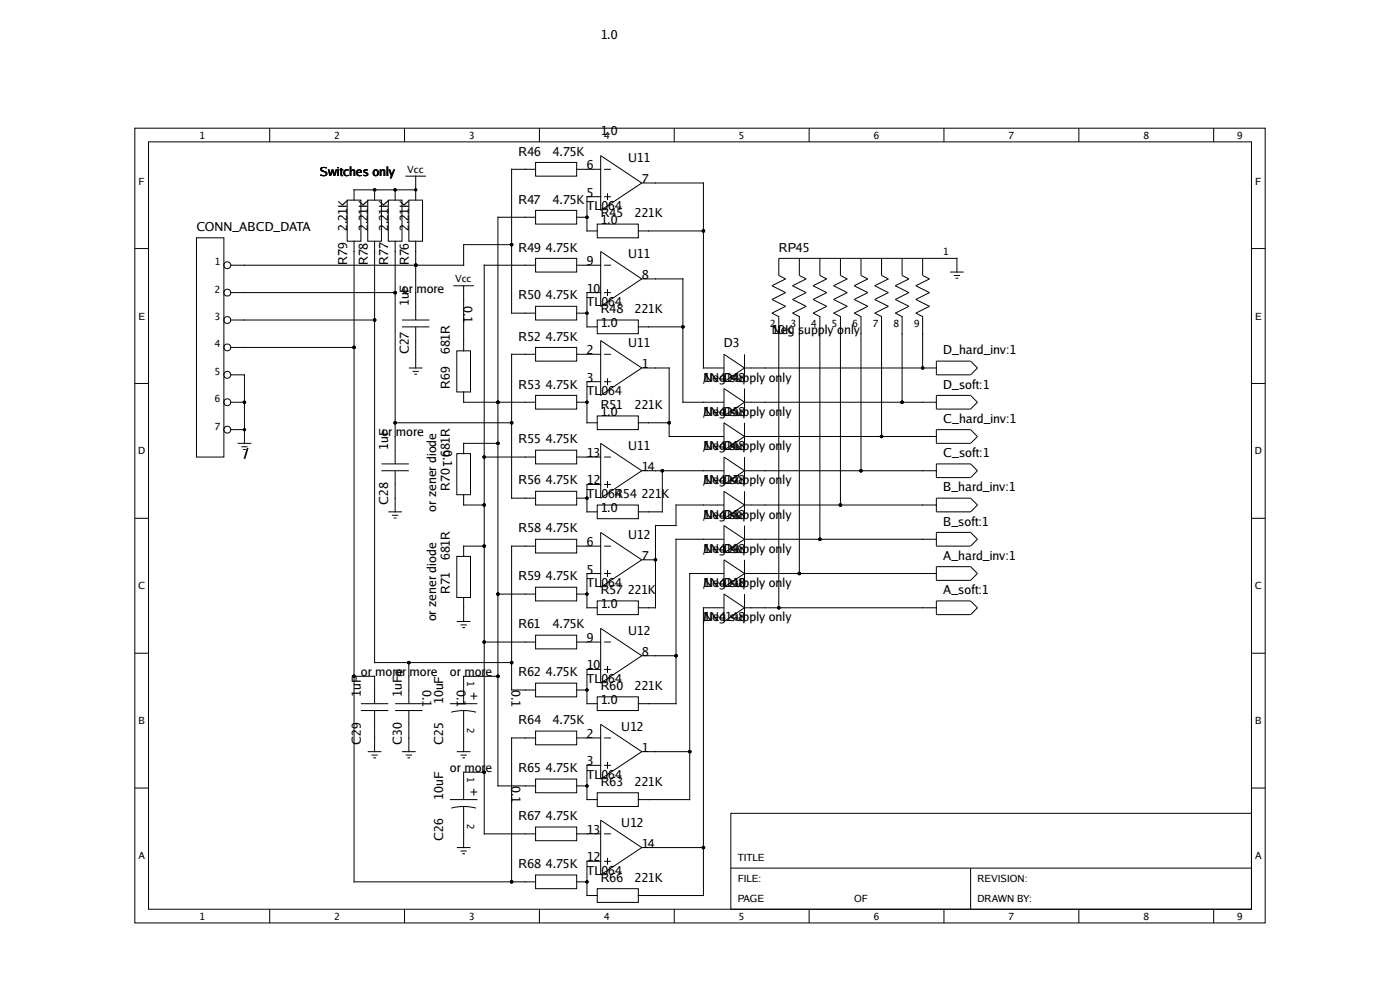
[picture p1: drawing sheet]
<svg xmlns="http://www.w3.org/2000/svg" width="297mm" height="210mm" viewBox="0 0 297 210" stroke-linecap="round" stroke-linejoin="round" font-family="sans-serif">
<g fill="none" stroke="#000" stroke-width=".21">
<path d="M28.6 27.2h239.8v168.6h-239.8zM31.5 30.1h234v162.8h-234zM57.2 27.2v2.9M85.8 27.2v2.9M86 37.4h4.4M88.2 37.4v5.1M113.6 34.5h8.7v2.9h-8.7zM113.6 35.9h-5.1v30.5h5.1M114.4 27.2v2.9M122.3 35.9h5.1M127.4 33l8.7 5.8-8.7 5.8zM128.2 35.9h1.4"/>
<path d="M136.1 38.8h13.1v39.3h4.4M143 27.2v2.9M171.7 27.2v2.9M200.3 27.2v2.9M228.9 27.2v2.9M257.5 27.2v2.9M28.6 52.7h2.9M41.7 50.4h5.8v46.6h-5.8zM73.7 42.5h2.9v8.7h-2.9zM75.1 51.2v135.9h38.5M78 42.5h2.9v8.7h-2.9zM79.5 40.3v2.2"/>
<path d="M79.5 51.2v89.4h29M82.4 42.5h2.9v8.7h-2.9zM83.8 40.3v2.2M83.8 51.2v47.2M86.7 42.5h2.9v8.7h-2.9zM88.2 51.2v16.7M88.2 40.3h-13.1v2.2M108.5 51.9h-10.1v4.4h-49.5M113.6 44.6h8.7v2.9h-8.7zM113.6 54.8h8.7v2.9h-8.7zM113.6 56.3h-10.9v120.6h10.9M113.6 46.1h-8v120.6h8"/>
<path d="M122.3 56.3h5.1M122.3 46.1h2.2M126.7 47.5h8.7v2.9h-8.7zM127.4 53.4l8.7 5.8-8.7 5.8zM127.4 41.7h-2.9v7.3h2.2M128.2 56.3h1.4M128.2 41.7h1.4M128.9 41v1.5M135.4 49h13.8M136.1 59.2h8.8v26.1h8.7M169.6 54.8v3.6l1.4 .8-2.9 1.4 2.9 1.5-2.9 1.4 2.9 1.5-2.9 1.4M173.9 54.8v3.6l1.5 .8-2.9 1.4 2.9 1.5-2.9 1.4 2.9 1.5-2.9 1.4"/>
<path d="M178.3 54.8v3.6l1.4 .8-2.9 1.4 2.9 1.5-2.9 1.4 2.9 1.5-2.9 1.4M182.7 54.8v3.6l1.4 .8-2.9 1.4 2.9 1.5-2.9 1.4 2.9 1.5-2.9 1.4M187 54.8v3.6l1.5 .8-2.9 1.4 2.9 1.5-2.9 1.4 2.9 1.5-2.9 1.4M191.4 54.8v3.6l1.4 .8-2.9 1.4 2.9 1.5-2.9 1.4 2.9 1.5-2.9 1.4M195.7 54.8v3.6l1.5 .8-2.9 1.4 2.9 1.5-2.9 1.4 2.9 1.5-2.9 1.4M201.5 57.7h3M202.3 58.4h1.4M202.7 59h.6M203 57.7v-2.9h-37.8v3.6l1.5 .8-2.9 1.4 2.9 1.5-2.9 1.4 2.9 1.5-2.9 1.4M265.5 52.7h2.9M48.9 79.5h3v14.5M48.9 62.1h34.9"/>
<path d="M48.9 67.9h30.6M48.9 73.7h26.2M85.3 69.3h5.8M85.3 67.9h5.8M86.7 78.1h2.9M87.5 78.8h1.3M87.9 79.4h.6M88.2 69.3v8.8M96.2 60.6h4.3M96.9 74.4h2.9v8.7h-2.9zM98.4 60.6v13.8M113.6 65h8.7v2.9h-8.7z"/>
<path d="M113.6 73.7h8.7v2.9h-8.7zM113.6 75.1h-5.1v30.6h5.1M122.3 75.1h5.1M122.3 66.4h2.2M126.7 67.9h8.7v2.9h-8.7zM127.4 72.2l8.7 5.9-8.7 5.8zM127.4 62.1h-2.9v7.2h2.2M128.2 62.1h1.4M128.2 75.1h1.4M128.9 61.3v1.5M135.4 69.3h9.5M136.1 78.1h5.9v14.5h11.6"/>
<path d="M153.6 75.1l4.3 3-4.3 2.9zM157.9 78.1h40.7M157.9 75.1v5.9M163.8 66.4l1.4 .7v61.8M168.1 66.4l1.5 .7v54.6M172.5 66.4l1.4 .7v47.3M176.8 66.4l1.5 .7v40M181.2 66.4l1.5 .7v32.8M185.6 66.4l1.4 .8v25.4M189.9 66.4l1.5 .7v18.2M194.3 66.4l1.4 .8v10.9M198.6 76.6h7.3l1.5 1.5-1.5 1.4h-7.3z"/>
<path d="M28.6 81.3h2.9M48.9 85.3h3M48.9 91.1h3M50.4 94h2.9M51.2 94.8h1.3M51.6 95.4h.5M80.9 99.9h5.8M80.9 98.4h5.8M83.8 89.7h24.7M83.8 99.9v8.7M96.9 96.2h2.9v8.7h-2.9zM98.4 83.1v2.2h15.2"/>
<path d="M102.7 97h10.9M105.6 94h-7.2v2.2M113.6 83.9h8.7v2.9h-8.7zM113.6 95.5h8.7v2.9h-8.7zM122.3 85.3h2.2M122.3 97h5.1M126.7 88.2h8.7v2.9h-8.7zM127.4 94l8.7 5.9-8.7 5.8zM127.4 81h-2.9v8.7h2.2M128.2 81h1.4M128.2 97h1.4M128.9 80.2v1.5"/>
<path d="M135.4 89.7h6.6M136.1 99.9h17.5M140.5 99.9v8.7h-5.1M153.6 82.4l4.3 2.9-4.3 2.9zM153.6 89.7l4.3 2.9-4.3 2.9zM153.6 97l4.3 2.9-4.3 2.9zM157.9 85.3h40.7M157.9 82.4v5.8M157.9 89.7v5.8M157.9 97v5.8M157.9 92.6h40.7M157.9 99.9h40.7"/>
<path d="M198.6 83.9h7.3l1.5 1.4-1.5 1.5h-7.3zM198.6 91.1h7.3l1.5 1.5-1.5 1.4h-7.3zM198.6 98.4h7.3l1.5 1.5-1.5 1.4h-7.3zM265.5 81.3h2.9M28.6 109.9h2.9M82.4 108.6h2.9M83.2 109.3h1.3M83.5 109.9h.6M96.9 118h2.9v8.7h-2.9zM98.4 104.9v2.2h4.3M102.7 115.8h-4.3v2.2M113.6 104.2h8.7v2.9h-8.7z"/>
<path d="M113.6 114.4h8.7v2.9h-8.7zM113.6 115.8h-5.1v30.6h5.1M122.3 115.8h5.1M122.3 105.7h2.2M126.7 107.1h8.7v2.9h-8.7zM127.4 102.8h-2.9v5.8h2.2M127.4 112.9l8.7 5.8-8.7 5.9zM128.2 115.8h1.4M128.2 102.8h1.4M128.9 102v1.5M136.1 118.7h3M153.6 104.2l4.3 2.9-4.3 2.9z"/>
<path d="M153.6 111.5l4.3 2.9-4.3 2.9zM153.6 118.7l4.3 3-4.3 2.9zM153.6 107.1h-10.2v4.4h-4.3v17.4h-3.7M153.6 114.4h-10.2v34.9h-8M157.9 104.2v5.8M157.9 111.5v5.8M157.9 118.7v5.9M157.9 107.1h40.7M157.9 114.4h40.7M198.6 105.7h7.3l1.5 1.4-1.5 1.5h-7.3zM198.6 112.9h7.3l1.5 1.5-1.5 1.4h-7.3zM265.5 109.9h2.9"/>
<path d="M28.6 138.6h2.9M96.9 131.8h2.9M97.7 132.6h1.3M98.1 133.1h.6M98.4 126.7v5.1M102.7 136.2h10.9M105.6 126h8M113.6 124.6h8.7v2.9h-8.7zM113.6 134.7h8.7v2.9h-8.7zM122.3 136.2h5.1M122.3 126h2.2M126.7 127.5h8.7v2.9h-8.7z"/>
<path d="M127.4 121.7h-2.9v7.2h2.2M127.4 133.3l8.7 5.8-8.7 5.8zM128.2 121.7h1.4M128.2 136.2h1.4M128.9 120.9v1.5M136.1 139.1h7.3M153.6 126l4.3 2.9-4.3 2.9zM153.6 121.7h-7.3v47.9h-10.9M153.6 128.9h-4.4v61.1h-13.8M157.9 126v5.8M157.9 121.7h40.7M157.9 128.9h40.7"/>
<path d="M198.6 120.2h7.3l1.5 1.5-1.5 1.4h-7.3zM198.6 127.5h7.3l1.5 1.4-1.5 1.5h-7.3zM265.5 138.6h2.9M75.1 143.5h4.4v5.8M76.6 149.3h5.8M76.6 150.7h5.8M78 159.4h2.9M79.5 150.7v8.7M83.8 149.3h5.8M83.8 150.7h5.8M85.3 159.4h2.9M86.7 140.6v8.7"/>
<path d="M86.7 150.7v8.7M95.5 149.3h5.8M95.7 151.1l1.5-.3 1.5-.1 2.3 .4M96.9 159.4h2.9M98.4 150.7v8.7M99.8 147.7h1.5M100.5 146.9v1.5M105.6 143.5h-7.2v5.8M113.6 144.9h8.7v2.9h-8.7zM113.6 155.1h8.7v2.9h-8.7zM113.6 156.5h-5.1v30.6M122.3 156.5h5.1"/>
<path d="M122.3 146.4h2.2M126.7 147.8h8.7v2.9h-8.7zM127.4 153.6l8.7 5.8-8.7 5.9zM127.4 142h-2.9v7.3h2.2M128.2 142h1.4M128.2 156.5h1.4M128.9 141.3v1.4M136.1 159.4h10.2M28.6 167.2h2.9M78.8 160.2h1.3M79.2 160.8h.6M86.1 160.2h1.3"/>
<path d="M86.4 160.8h.6M95.5 169.6h5.8M95.7 171.4l2.3-.3h1.5l1.5 .3M96.9 179.8h2.9M97.7 160.2h1.3M98.1 160.8h.6M98.4 171.1v8.7M99.8 168h1.5M100.5 167.3v1.4M102.7 163.8h-4.3v5.8M113.6 165.3h8.7v2.9h-8.7zM113.6 175.4h8.7v2.9h-8.7z"/>
<path d="M122.3 176.9h5.1M122.3 166.7h2.2M126.7 168.2h8.7v2.9h-8.7zM127.4 174l8.7 5.8-8.7 5.8zM127.4 162.3h-2.9v7.3h2.2M128.2 162.3h1.4M128.2 176.9h1.4M128.9 161.6v1.5M136.1 179.8h13.1M155 172.5h110.5v20.4h-110.5zM265.5 167.2h2.9M57.2 192.9v2.9"/>
<path d="M85.8 192.9v2.9M97.7 180.5h1.3M98.1 181.1h.6M113.6 185.6h8.7v2.9h-8.7zM114.4 192.9v2.9M122.3 187.1h2.2M126.7 188.5h8.7v2.9h-8.7zM127.4 182.7h-2.9v7.3h2.2M128.2 182.7h1.4M128.9 182v1.4M143 192.9v2.9M155 184.1h110.5"/>
<path d="M171.7 192.9v2.9M200.3 192.9v2.9M205.9 184.1v8.8M228.9 192.9v2.9M257.5 192.9v2.9"/>
<circle cx="48.2" cy="56.3" r=".73"/>
<circle cx="48.2" cy="62.1" r=".73"/>
<circle cx="48.2" cy="79.5" r=".73"/>
<circle cx="48.2" cy="67.9" r=".73"/>
<circle cx="48.2" cy="73.7" r=".73"/>
<circle cx="48.2" cy="91.1" r=".73"/>
<circle cx="48.2" cy="85.3" r=".73"/>
</g>
<g fill="#000">
<path d="M79.2 40h.5l.1 .3-.1 .2h-.5l-.1-.2zM83.6 40h.5l.1 .3-.1 .2h-.5l-.1-.2zM87.9 56h.5l.2 .3-.2 .2h-.5l-.1-.2zM87.9 40h.5l.2 .3-.2 .2h-.5l-.1-.2zM108.3 51.6h.5l.1 .3-.1 .3h-.5l-.1-.3zM124.3 45.8h.5l.1 .3-.1 .3h-.5l-.1-.3zM149 48.7h.5l.1 .3-.1 .3h-.5l-.1-.3zM74.9 73.4h.5l.1 .3-.1 .3h-.5l-.2-.3zM79.2 67.6h.5l.1 .3-.1 .3h-.5l-.1-.3zM83.6 61.8h.5l.1 .3-.1 .2h-.5l-.1-.2zM124.3 66.2h.5l.1 .2-.1 .3h-.5l-.1-.3zM144.6 69.1h.5l.1 .2-.1 .3h-.5l-.1-.3z"/>
<path d="M195.5 77.8h.5l.1 .3-.1 .2h-.5l-.1-.2zM51.6 85.1h.5l.1 .2-.1 .3h-.5l-.1-.3zM51.6 90.9h.5l.1 .2-.1 .3h-.5l-.1-.3zM83.6 89.4h.5l.1 .3-.1 .3h-.5l-.1-.3zM102.5 96.7h.5l.1 .3-.1 .2h-.5l-.1-.2zM105.4 85.1h.5l.1 .2-.1 .3h-.5l-.1-.3zM105.4 93.8h.5l.1 .2-.1 .3h-.5l-.1-.3zM108.3 89.4h.5l.1 .3-.1 .3h-.5l-.1-.3zM124.3 85.1h.5l.1 .2-.1 .3h-.5l-.1-.3zM140.3 99.6h.5l.1 .3-.1 .2h-.5l-.2-.2zM141.7 89.4h.5l.1 .3-.1 .3h-.5l-.1-.3zM182.4 99.6h.5l.1 .3-.1 .2h-.5l-.1-.2z"/>
<path d="M186.8 92.3h.5l.1 .3-.1 .3h-.5l-.2-.3zM191.1 85.1h.5l.1 .2-.1 .3h-.5l-.1-.3zM102.5 106.9h.5l.1 .2-.1 .3h-.5l-.1-.3zM102.5 115.6h.5l.1 .2-.1 .3h-.5l-.1-.3zM124.3 105.4h.5l.1 .3-.1 .2h-.5l-.1-.2zM138.8 118.5h.5l.1 .2-.1 .3h-.5l-.1-.3zM173.7 114.1h.5l.1 .3-.1 .3h-.5l-.1-.3zM178 106.9h.5l.2 .2-.2 .3h-.5l-.1-.3zM102.5 135.9h.5l.1 .3-.1 .3h-.5l-.1-.3zM105.4 125.7h.5l.1 .3-.1 .3h-.5l-.1-.3zM124.3 125.7h.5l.1 .3-.1 .3h-.5l-.1-.3zM143.2 138.8h.5l.1 .3-.1 .3h-.5l-.2-.3z"/>
<path d="M165 128.7h.5l.1 .2-.1 .3h-.5l-.2-.3zM169.3 121.4h.5l.1 .3-.1 .2h-.5l-.1-.2zM74.9 143.2h.5l.1 .3-.1 .2h-.5l-.2-.2zM86.5 140.3h.5l.1 .3-.1 .2h-.5l-.1-.2zM105.4 143.2h.5l.1 .3-.1 .2h-.5l-.1-.2zM108.3 140.3h.5l.1 .3-.1 .2h-.5l-.1-.2zM124.3 146.1h.5l.1 .3-.1 .2h-.5l-.1-.2zM146.1 159.2h.5l.1 .2-.1 .3h-.5l-.1-.3zM102.5 163.5h.5l.1 .3-.1 .3h-.5l-.1-.3zM124.3 166.4h.5l.1 .3-.1 .3h-.5l-.1-.3zM149 179.5h.5l.1 .3-.1 .3h-.5l-.1-.3zM108.3 186.8h.5l.1 .3-.1 .2h-.5l-.1-.2z"/>
<path d="M124.3 186.8h.5l.1 .3-.1 .2h-.5l-.1-.2z"/>
</g>
<g font-size="2.6">
<text x="127.4" y="8.3">1.0</text>
<text x="127.4" y="28.6">1.0</text>
<text x="110" y="33">R46</text>
<text x="117.3" y="33">4.75K</text>
<text x="124.5" y="35.9">6</text>
<text x="133.2" y="34.5">U11</text>
<text x="67.8" y="37.4">Switches only</text>
<text x="124.5" y="41.7">5</text>
<text x="136.1" y="38.8">7</text>
<text x="110" y="43.2">R47</text>
<text x="117.3" y="43.2">4.75K</text>
<text x="124.5" y="44.6">TL064</text>
<text x="127.4" y="47.5">1.0</text>
<text x="127.4" y="46.1">R45</text>
<text x="134.7" y="46.1">221K</text>
<text x="41.7" y="49">CONN_ABCD_DATA</text>
<text x="73.7" y="49" transform="rotate(-90 73.7 49)">2.21K</text>
<text x="78" y="49" transform="rotate(-90 78 49)">2.21K</text>
<text x="82.4" y="49" transform="rotate(-90 82.4 49)">2.21K</text>
<text x="86.7" y="49" transform="rotate(-90 86.7 49)">2.21K</text>
<text x="110" y="53.4">R49 4.75K</text>
<text x="165.2" y="53.4">RP45</text>
<text x="73.7" y="56.3" transform="rotate(-90 73.7 56.3)">R79</text>
<text x="78" y="56.3" transform="rotate(-90 78 56.3)">R78</text>
<text x="82.4" y="56.3" transform="rotate(-90 82.4 56.3)">R77</text>
<text x="86.7" y="56.3" transform="rotate(-90 86.7 56.3)">R76</text>
<text x="124.5" y="56.3">9</text>
<text x="133.2" y="54.8">U11</text>
<text x="136.1" y="59.2">8</text>
<text x="85.3" y="62.1">or more</text>
<text x="86.7" y="65" transform="rotate(-90 86.7 65)">1uF</text>
<text x="98.4" y="65" transform="rotate(90 98.4 65)">0.1</text>
<text x="110" y="63.5">R50 4.75K</text>
<text x="124.5" y="62.1">10</text>
<text x="124.5" y="65">TL064</text>
<text x="127.4" y="69.3">1.0</text>
<text x="127.4" y="66.4">R48</text>
<text x="134.7" y="66.4">221K</text>
<text x="163.8" y="70.8">Neg supply only</text>
<text x="163.8" y="70.8">10K</text>
<text x="86.7" y="75.1" transform="rotate(-90 86.7 75.1)">C27</text>
<text x="95.5" y="75.2" transform="rotate(-90 95.5 75.2)">681R</text>
<text x="110" y="72.2">R52 4.75K</text>
<text x="124.5" y="75.1">2</text>
<text x="133.2" y="73.7">U11</text>
<text x="153.6" y="73.7">D3</text>
<text x="200.1" y="75.1">D_hard_inv:1</text>
<text x="95.5" y="82.4" transform="rotate(-90 95.5 82.4)">R69</text>
<text x="110" y="82.4">R53 4.75K</text>
<text x="124.5" y="81">3</text>
<text x="124.5" y="83.9">TL064</text>
<text x="136.1" y="78.1">1</text>
<text x="149.2" y="81">Neg supply only</text>
<text x="149.2" y="81">1N4148</text>
<text x="149.2" y="81">/</text>
<text x="153.6" y="81">D4</text>
<text x="200.1" y="82.4">D_soft:1</text>
<text x="127.4" y="88.2">1.0</text>
<text x="127.4" y="86.8">R51</text>
<text x="134.7" y="86.8">221K</text>
<text x="149.2" y="88.2">Neg supply only</text>
<text x="149.2" y="88.2">1N4148</text>
<text x="149.2" y="88.2">/</text>
<text x="153.6" y="88.2">D5</text>
<text x="200.1" y="89.7">C_hard_inv:1</text>
<text x="80.9" y="92.6">or more</text>
<text x="82.4" y="95.5" transform="rotate(-90 82.4 95.5)">1uF</text>
<text x="94" y="95.5" transform="rotate(90 94 95.5)">0.1</text>
<text x="110" y="94">R55 4.75K</text>
<text x="133.2" y="95.5">U11</text>
<text x="149.2" y="95.5">Neg supply only</text>
<text x="149.2" y="95.5">1N4148</text>
<text x="149.2" y="95.5">/</text>
<text x="153.6" y="95.5">D6</text>
<text x="51.9" y="97">/</text>
<text x="95.5" y="97" transform="rotate(-90 95.5 97)">681R</text>
<text x="124.5" y="97">13</text>
<text x="136.1" y="99.9">14</text>
<text x="200.1" y="97">C_soft:1</text>
<text x="82.4" y="107.1" transform="rotate(-90 82.4 107.1)">C28</text>
<text x="95.5" y="104.2" transform="rotate(-90 95.5 104.2)">R70</text>
<text x="110" y="102.8">R56 4.75K</text>
<text x="124.5" y="102.8">12</text>
<text x="124.5" y="105.7">TL064</text>
<text x="130.3" y="105.7">R54 221K</text>
<text x="149.2" y="102.8">Neg supply only</text>
<text x="149.2" y="102.8">1N4148</text>
<text x="149.2" y="102.8">/</text>
<text x="153.6" y="102.8">D7</text>
<text x="200.1" y="104.2">B_hard_inv:1</text>
<text x="92.5" y="108.6" transform="rotate(-90 92.5 108.6)">or zener diode</text>
<text x="110" y="112.9">R58 4.75K</text>
<text x="127.4" y="108.6">1.0</text>
<text x="149.2" y="110">Neg supply only</text>
<text x="149.2" y="110">1N4148</text>
<text x="149.2" y="110">/</text>
<text x="153.6" y="110">D8</text>
<text x="200.1" y="111.5">B_soft:1</text>
<text x="95.5" y="118.8" transform="rotate(-90 95.5 118.8)">681R</text>
<text x="124.5" y="115.8">6</text>
<text x="133.2" y="114.4">U12</text>
<text x="136.1" y="118.7">7</text>
<text x="149.2" y="117.3">Neg supply only</text>
<text x="149.2" y="117.3">1N4148</text>
<text x="149.2" y="117.3">/</text>
<text x="153.6" y="117.3">D9</text>
<text x="200.1" y="118.7">A_hard_inv:1</text>
<text x="110" y="123.1">R59 4.75K</text>
<text x="124.5" y="121.7">5</text>
<text x="124.5" y="124.6">TL064</text>
<text x="149.2" y="124.6">Neg supply only</text>
<text x="149.2" y="124.6">1N4148</text>
<text x="149.2" y="124.6">/</text>
<text x="153.6" y="124.6">D10</text>
<text x="92.5" y="131.8" transform="rotate(-90 92.5 131.8)">or zener diode</text>
<text x="95.5" y="126" transform="rotate(-90 95.5 126)">R71</text>
<text x="127.4" y="128.9">1.0</text>
<text x="127.4" y="126">R57 221K</text>
<text x="149.2" y="131.8">Neg supply only</text>
<text x="149.2" y="131.8">1N4148</text>
<text x="149.2" y="131.8">/</text>
<text x="200.1" y="126">A_soft:1</text>
<text x="110" y="133.3">R61</text>
<text x="117.3" y="133.3">4.75K</text>
<text x="124.5" y="136.2">9</text>
<text x="133.2" y="134.7">U12</text>
<text x="76.6" y="143.5">or more</text>
<text x="83.8" y="143.5">or more</text>
<text x="95.5" y="143.5">or more</text>
<text x="110" y="143.5">R62 4.75K</text>
<text x="124.5" y="142">10</text>
<text x="136.1" y="139.1">8</text>
<text x="76.6" y="147.8" transform="rotate(-90 76.6 147.8)">1uF</text>
<text x="85.3" y="147.8" transform="rotate(-90 85.3 147.8)">1uF</text>
<text x="89.6" y="146.4" transform="rotate(90 89.6 146.4)">0.1</text>
<text x="94" y="149.3" transform="rotate(-90 94 149.3)">10uF</text>
<text x="96.9" y="146.4" transform="rotate(90 96.9 146.4)">0.1</text>
<text x="108.5" y="146.4" transform="rotate(90 108.5 146.4)">0.1</text>
<text x="124.5" y="144.9">TL064</text>
<text x="127.4" y="149.3">1.0</text>
<text x="127.4" y="146.4">R60</text>
<text x="134.7" y="146.4">221K</text>
<text x="110" y="153.6">R64</text>
<text x="117.3" y="153.6">4.75K</text>
<text x="131.8" y="155.1">U12</text>
<text x="76.6" y="158" transform="rotate(-90 76.6 158)">C29</text>
<text x="85.3" y="158" transform="rotate(-90 85.3 158)">C30</text>
<text x="94" y="158" transform="rotate(-90 94 158)">C25</text>
<text x="124.5" y="156.5">2</text>
<text x="136.1" y="159.4">1</text>
<text x="95.5" y="163.8">or more</text>
<text x="108.5" y="166.7" transform="rotate(90 108.5 166.7)">0.1</text>
<text x="110" y="163.8">R65 4.75K</text>
<text x="124.5" y="162.3">3</text>
<text x="124.5" y="165.3">TL064</text>
<text x="127.4" y="166.7">R63</text>
<text x="134.7" y="166.7">221K</text>
<text x="94" y="169.6" transform="rotate(-90 94 169.6)">10uF</text>
<text x="110" y="174">R67 4.75K</text>
<text x="94" y="178.3" transform="rotate(-90 94 178.3)">C26</text>
<text x="124.5" y="176.9">13</text>
<text x="131.8" y="175.4">U12</text>
<text x="136.1" y="179.8">14</text>
<text x="110" y="184.1">R68 4.75K</text>
<text x="124.5" y="182.7">12</text>
<text x="124.5" y="185.6">TL064</text>
<text x="127.4" y="187.1">R66</text>
<text x="134.7" y="187.1">221K</text>
</g>
<g font-size="2.1">
<text x="42.3" y="29.4">1</text>
<text x="70.9" y="29.4">2</text>
<text x="99.5" y="29.4">3</text>
<text x="128.2" y="29.4">4</text>
<text x="156.8" y="29.4">5</text>
<text x="185.4" y="29.4">6</text>
<text x="214" y="29.4">7</text>
<text x="242.6" y="29.4">8</text>
<text x="262.5" y="29.4">9</text>
<text x="29.4" y="39.2">F</text>
<text x="86.4" y="36.6">Vcc</text>
<text x="266.3" y="39.2">F</text>
<text x="45.6" y="56.3">1</text>
<text x="96.5" y="59.9">Vcc</text>
<text x="200.1" y="54.1">1</text>
<text x="45.6" y="62.1">2</text>
<text x="29.4" y="67.8">E</text>
<text x="45.6" y="67.9">3</text>
<text x="163.4" y="69.3">2</text>
<text x="167.8" y="69.3">3</text>
<text x="172.1" y="69.3">4</text>
<text x="176.5" y="69.3">5</text>
<text x="180.8" y="69.3">6</text>
<text x="185.2" y="69.3">7</text>
<text x="189.6" y="69.3">8</text>
<text x="193.9" y="69.3">9</text>
<text x="266.2" y="67.8">E</text>
<text x="45.6" y="73.7">4</text>
<text x="45.6" y="79.5">5</text>
<text x="45.6" y="85.3">6</text>
<text x="45.6" y="91.1">7</text>
<text x="29.3" y="96.4">D</text>
<text x="266.2" y="96.4">D</text>
<text x="29.3" y="125">C</text>
<text x="266.2" y="125">C</text>
<text x="99.1" y="144.5" transform="rotate(90 99.1 144.5)">1</text>
<text x="29.4" y="153.6">B</text>
<text x="99.1" y="154.4" transform="rotate(90 99.1 154.4)">2</text>
<text x="266.2" y="153.6">B</text>
<text x="99.1" y="164.8" transform="rotate(90 99.1 164.8)">1</text>
<text x="99.1" y="174.7" transform="rotate(90 99.1 174.7)">2</text>
<text x="29.4" y="182.2">A</text>
<text x="156.5" y="182.7">TITLE</text>
<text x="266.2" y="182.2">A</text>
<text x="156.5" y="187.1">FILE:</text>
<text x="156.5" y="191.4">PAGE</text>
<text x="181.2" y="191.4">OF</text>
<text x="207.4" y="187.1">REVISION:</text>
<text x="207.4" y="191.4">DRAWN BY:</text>
<text x="42.3" y="195.1">1</text>
<text x="70.9" y="195.1">2</text>
<text x="99.5" y="195.1">3</text>
<text x="128.2" y="195.1">4</text>
<text x="156.8" y="195.1">5</text>
<text x="185.4" y="195.1">6</text>
<text x="214" y="195.1">7</text>
<text x="242.6" y="195.1">8</text>
<text x="262.5" y="195.1">9</text>
</g>
</svg>
